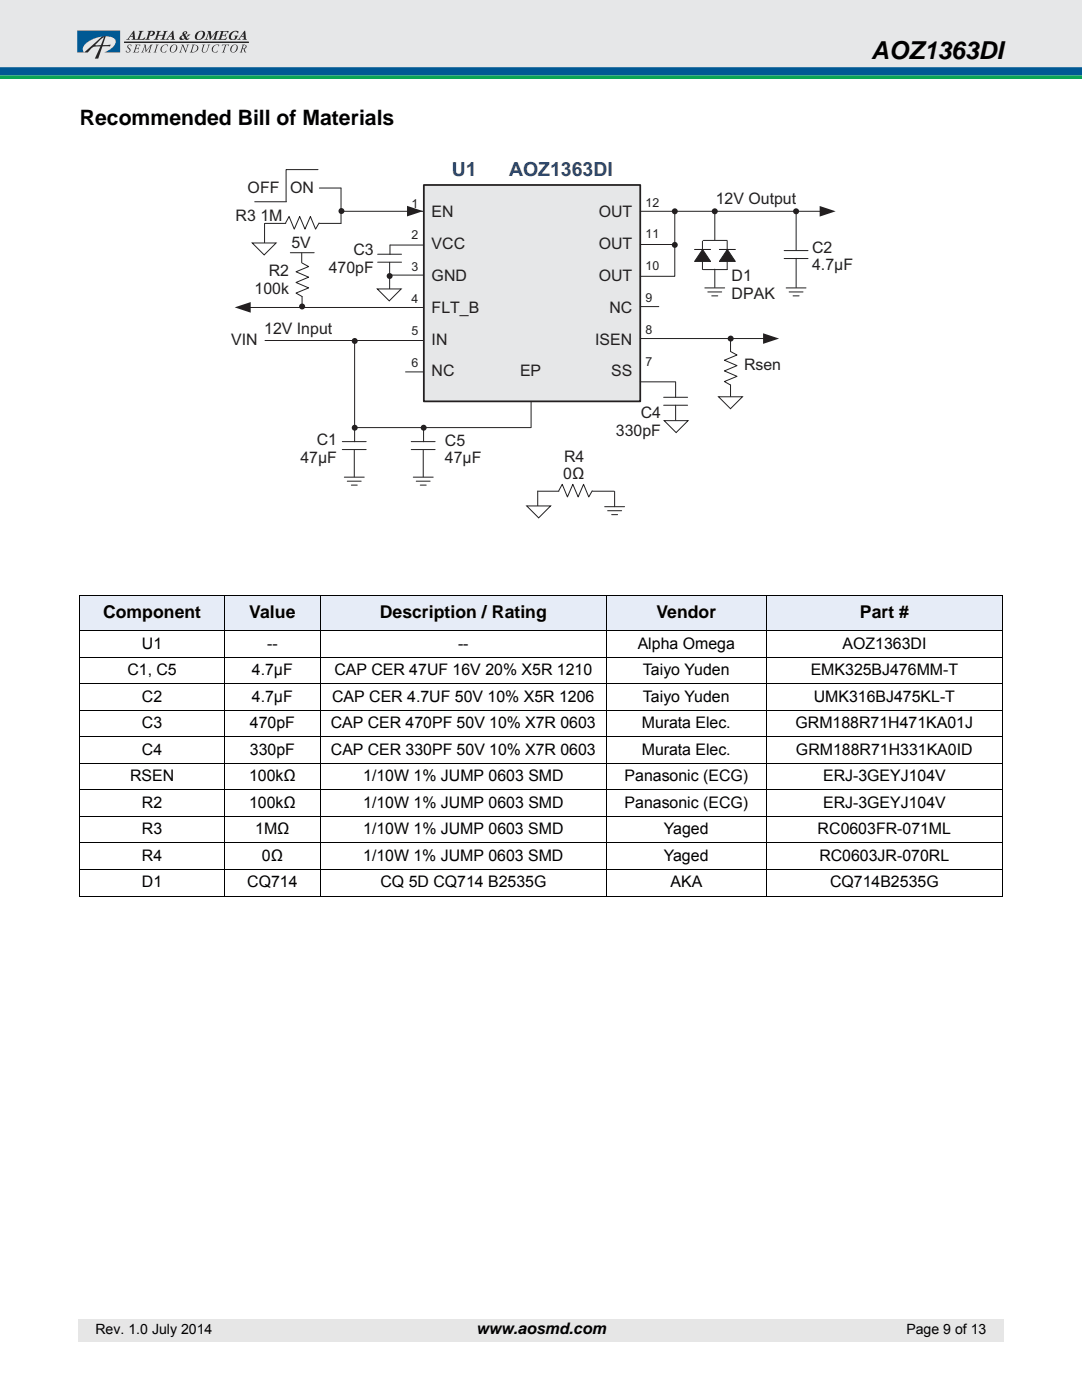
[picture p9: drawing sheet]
<svg xmlns="http://www.w3.org/2000/svg" width="216mm" height="279mm" viewBox="0 0 216 279" stroke-linecap="round" stroke-linejoin="round" font-family="sans-serif">
<path d="M0 14.2h215.9" fill="none" stroke="#005994" stroke-width="1.8" stroke-linecap="butt"/>
<path d="M-.1 -.1h216v13.5h-216z" fill="#e6e7e8"/>
<g fill="#252425">
<path d="M27.7 6.2h.9l-.3 .2-.5 1.4a1.3 1.3 0 0 0 1.2-.4l-.2 .5h-1.7a.59 .59 0 0 0 .5-.6l.3-.9z"/>
<path d="M29.5 6.2l.9-.1 .4 .2 .1 .2a.71 .71 0 0 1-1 .6l.1-.1a.46 .46 0 0 0 .5-.5l-.1-.2h-.3l-.5 1.5h.3v.1h-.9l.1-.1a1.88 1.88 0 0 0 .6-1.5h-.3z"/>
<path d="M31.3 6.2h.9l-.4 .1-.1 .7h.9l.2-.7-.2-.1h.9l-.4 .2-.4 1.4 .2 .1h-.9l.3-.1 .2-.7h-.1h-.8l-.2 .7 .2 .1h-.9l.3-.1 .3-.9 .1-.6z"/>
<path d="M41.4 6.2h.6l.2 1.2 .8-1.1a.48 .48 0 0 1 .7-.1l-.3 .2-.4 1.3 .2 .2h-.9l.4-.2 .3-1.2-1.1 1.4h-.1l-.1-1.4-.4 1.2 .2 .2h-.7l.4-.3 .3-1 .1-.2z"/>
<path d="M43.9 6.2h1.7l-.1 .4-.2-.3h-.7l-.3 .7h.5l.4-.3-.2 .7h-.1l-.1-.3h-.5l-.2 .6a.99 .99 0 0 0 1.2-.3l-.2 .5h-1.7l.4-.2 .4-1.3-.3-.1z"/>
<path d="M46.1 6.5a1.28 1.28 0 0 1 1.5-.2l-.1 .4-.2-.2a.82 .82 0 0 0-.9 0 .82 .82 0 0 0-.3 .8v.2a.41 .41 0 0 0 .4 .4 .41 .41 0 0 0 .4-.4l.1-.2-.2-.2h.8l-.2 .2a.77 .77 0 0 1-1.2 .7l-.4-.2a.97 .97 0 0 1 .3-1.3z"/>
<path d="M25.6 9h.7l-.2 .3v-.3l-.2-.1-.3 .3 .1 .3 .3 .4v.3l-.5 .3-.4-.2 .1-.3 .1 .4h.3l.2-.1 .1-.3a.75 .75 0 0 1-.3-1z"/>
<path d="M27 8.9h1l-.1 .3-.1-.2h-.5l-.1 .6 .5-.2-.1 .5-.1-.2h-.4l-.1 .4-.1 .2 .2 .1h.4l.2-.3-.1 .4-1.1-.1 .3-.1 .3-1.2z"/>
<path d="M28.7 8.9h.4l.1 1.2 .9-1.2h.4l-.2 .2-.3 .9-.1 .4 .2 .1-.6-.1 .2-.1 .4-1.1-1 1.2-.2-1.2-.4 1.1 .2 .2h-.5l.2-.2 .4-1.2z"/>
<path d="M31.1 8.9l.6 .1h-.2l-.4 1.1-.1 .2 .2 .2h-.6l.3-.2 .3-1.2z"/>
<path d="M32.4 9.2l.4-.3h.6l.1 .1-.1 .2a.31 .31 0 0 0-.2-.3 .31 .31 0 0 0-.4 .1 .8 .8 0 0 0-.5 .6 .8 .8 0 0 0 .3 .8l.6-.3-.2 .4h-.5l-.4-.2v-.8z"/>
<path d="M36.2 8.9h.4l.5 1.2 .3-1-.2-.2h.6l-.3 .2-.4 1.4-.7-1.4-.3 1.3 .2 .1h-.6l.3-.3 .3-.9v-.3z"/>
<path d="M40.4 8.9h.6l-.3 .2-.2 .7a.45 .45 0 0 0 .3 .6 .45 .45 0 0 0 .5-.5l.3-.8-.2-.2h.5l-.2 .3a1.17 1.17 0 0 1-1.2 1.3l-.2-.2v-.3l.2-.9z"/>
<path d="M42.5 9.3l.6-.4h.4l.3 .1-.2 .3a.44 .44 0 0 0-.4-.4 .44 .44 0 0 0-.4 .3l-.3 .6v.4l.2 .2a.58 .58 0 0 0 .7-.3h.1a.63 .63 0 0 1-.8 .4 .63 .63 0 0 1-.4-.8z"/>
<path d="M44.4 8.9h1.3l-.1 .3-.1-.2h-.4l-.4 1.3 .2 .2h-.6l.2-.2 .4-1.3h-.4l-.2 .2z"/>
<path d="M26.7 6.1h.1l.1 1.4 .2 .4h-.9l.3-.1v-.5h-.5l-.3 .5h.2v.1h-.7l.3-.2zM26.4 6.6l-.3 .6h.4z"/>
<path d="M34.4 6.1l.2 .1 .1 1.5 .2 .2h-.9l.3-.1v-.5h-.5l-.3 .4 .2 .2h-.7l.3-.2zM34.2 6.6l-.3 .6h.4z"/>
<path d="M36.4 6.5l.5-.3 .4 .1a.42 .42 0 0 1-.4 .6l.3 .5 .3-.3-.1-.2h.6l-.8 .6 .3 .2 .3-.1a.47 .47 0 0 1-.4 .4 .47 .47 0 0 1-.5-.2l-.6 .2-.5-.2a.81 .81 0 0 1 .7-.8zM36.4 7.1l-.2 .3v.2l.2 .2 .4-.1-.3-.6zM36.8 6.5l.1 .3 .2-.4z"/>
<path d="M39.1 6.7a1.2 1.2 0 0 1 1.8-.2 1.25 1.25 0 0 1-.5 1.2 1.25 1.25 0 0 1-1.4 .1l-.1-.6zM39.8 6.4a1.04 1.04 0 0 0-.3 1.4 .96 .96 0 0 0 .9-.5 .96 .96 0 0 0-.1-1z"/>
<path d="M48.8 6.1h.1l.1 1a.59 .59 0 0 0 .3 .8h-1l.4-.1-.1-.5h-.5l-.3 .5 .2 .1h-.7l.4-.2zM48.6 6.6l-.4 .6h.4z"/>
<path d="M34.2 9.2a.71 .71 0 0 1 1.1 0 .71 .71 0 0 1-.2 1 .71 .71 0 0 1-1.1 0 .71 .71 0 0 1 .2-1zM34.5 9.1l-.2 .1a.87 .87 0 0 0 0 1.2 .85 .85 0 0 0 .8-.5 .85 .85 0 0 0-.1-.9z"/>
<path d="M38.3 8.9a1.08 1.08 0 0 1 1.3 .5 1.24 1.24 0 0 1-1.7 1l.2-.1 .3-1.1zM38.7 9l-.4 1.3a.72 .72 0 0 0 .9-.3 .72 .72 0 0 0-.3-1z"/>
<path d="M46.2 9.2a.7 .7 0 0 1 1.1-.1 .7 .7 0 0 1-.1 1.1 .71 .71 0 0 1-1.1 .1 .71 .71 0 0 1 .1-1.1zM46.5 9.1l-.1 .1a.85 .85 0 0 0 0 1.2 .85 .85 0 0 0 .8-.5 .85 .85 0 0 0-.1-.9z"/>
<path d="M48.3 8.9h.6l.3 .2-.1 .4-.3 .2 .3 .8a.46 .46 0 0 1-.5-.7h-.2l-.2 .5 .2 .2h-.6l.2-.2 .4-1.2zM48.6 9l-.2 .7a.42 .42 0 0 0 .5-.1 .42 .42 0 0 0 .1-.5z"/>
<path d="M20 8l.8-.6-.7 1.6h-1.1zM16.8 10.5h.7l.2-.3a1.98 1.98 0 0 1 2.3-.9l-1.1 2.4h.7l.8-2.4h1.5l.2-.4-1.6 .1 .6-1.8-.8 .1z"/>
</g>
<path d="M24.8 8.4h24.8" fill="none" stroke="#252425" stroke-width=".31"/>
<path d="M15.4 6.1h8.6v4.4h-3.2l.3-.2a2.51 2.51 0 0 0 1.9-2.3 2.84 2.84 0 0 0-2.8-.7l-.5 .1a5.7 5.7 0 0 0-3 1.8 1 1 0 0 0 .1 1.3h-1.4z" fill="#1e508f"/>
<path d="M0 15.4h215.9" fill="none" stroke="#0aa555" stroke-width=".71" stroke-linecap="butt"/>
<path d="M15.6 263.2h184.6v4.5h-184.6z" fill="#e6e6e6"/>
<g fill="#e6ecf7">
<path d="M15.9 118.9h28.9v7h-28.9z"/>
<path d="M44.8 118.9h19.1v7h-19.1z"/>
<path d="M63.9 118.9h57.1v7h-57.1z"/>
<path d="M121 118.9h31.9v7h-31.9z"/>
<path d="M152.9 118.9h47.2v7h-47.2z"/>
</g>
<g fill="none" stroke="#000" stroke-width=".2">
<path d="M15.8 118.9h184.4M15.9 118.9v59.8M44.8 118.7v60.2M63.9 118.7v60.2M121 118.7v60.2M152.9 118.7v60.2M200.1 118.9v59.8M15.8 125.9h184.4M15.8 131.2h184.4M15.8 136.5h184.4M15.8 141.8h184.4M15.8 147.1h184.4"/>
<path d="M15.8 152.4h184.4M15.8 157.6h184.4M15.8 162.9h184.4M15.8 168.2h184.4M15.8 173.5h184.4M15.8 178.8h184.4"/>
</g>
<g fill="#fff">
<path d="M16.1 30h183.5v78.8h-183.5z"/>
<path d="M46.1 31.8h124.1v71.7h-124.1z"/>
</g>
<path d="M84.6 36.9h43.2v43.2h-43.2z" fill="#e6e7e8"/>
<path d="M84.6 36.9h43.2v43.2h-43.2z" fill="none" stroke="#231f20" stroke-width=".35"/>
<path d="M63.5 33.8h-6.4v6.4M50.8 40.3h6.4M57.9 50.4h4.8M75.4 50.7h4.7M75.4 52.3h4.7M77.7 52.3v5.4M156.5 50h4.7M156.5 51.6h4.7M158.9 42.2v7.8M158.9 51.6v5.8M48.1 61.4h36.3" fill="none" stroke="#231f20" stroke-width=".2"/>
<path d="M158.9 49v1.5" fill="none" stroke="#fff" stroke-width=".2"/>
<path d="M81.2 41.1l3.2 1-3.2 1.1z" fill="#231f20"/>
<path d="M68.1 42.2h16.4M127.8 42.2h36.7M156.9 57.5h3.9M157.5 58.3h2.7M158.2 59h1.3" fill="none" stroke="#231f20" stroke-width=".2"/>
<circle cx="70.8" cy="68" r=".59" fill="#231f20"/>
<path d="M134.6 42.1v6.7h-6.8M134.6 48.8v6.3h-6.8" fill="none" stroke="#231f20" stroke-width=".2"/>
<g fill="#231f20">
<path d="M163.6 41.1l3.1 1.1-3.1 1z"/>
<path d="M152.3 66.5l3.2 1.1-3.2 1z"/>
<circle cx="134.6" cy="42.2" r=".59"/>
<circle cx="134.6" cy="48.9" r=".59"/>
<circle cx="158.8" cy="42.2" r=".6"/>
<circle cx="145.8" cy="67.6" r=".6"/>
</g>
<path d="M80.9 74.2h3.6" fill="none" stroke="#231f20" stroke-width=".2"/>
<circle cx="60.3" cy="61.2" r=".6" fill="#231f20"/>
<path d="M60.3 59.2v2" fill="none" stroke="#231f20" stroke-width=".2"/>
<path d="M46.8 61.3l3.2-1v2.1z" fill="#231f20"/>
<g fill="none" stroke="#231f20" stroke-width=".2">
<path d="M60.2 50.5v1.9M60.3 52.5l1.3 .7-2.5 1 2.5 1.1-2.5 1.1 2.5 1.1-2.5 1 1.2 .7M77.7 54.9h6.8M84.5 48.9h-6.7v1.9M52.9 68h31.6M70.8 68v20.2M127.8 76.2h6.9M127.8 67.6h25M127.8 61.2h3.7M132.4 79.3h4.8M134.8 76.2v3.1M145.8 67.8v2.4l1.3 .7-2.6 1 2.6 1.1-2.6 1 2.6 1.1-2.6 1 1.3 .7v2.4"/>
<path d="M68.3 88.1h4.8M68.3 89.7h4.8M68.7 95.2h4M69.3 96h2.8M70.1 96.8h1.2M70.7 89.8v5.4M132.4 80.9h4.8M134.8 80.9v3"/>
</g>
<path d="M134.8 79.3v1.6" fill="none" stroke="#fff" stroke-width=".2"/>
<path d="M75.3 57.7h4.8l-2.4 2.3z" fill="#fff"/>
<path d="M75.3 57.7h4.8l-2.4 2.3z" fill="none" stroke="#231f20" stroke-width=".2"/>
<circle cx="77.7" cy="55.1" r=".59" fill="#231f20"/>
<path d="M68 37.5v7.1" fill="none" stroke="#231f20" stroke-width=".2"/>
<circle cx="68.1" cy="42.1" r=".59" fill="#231f20"/>
<path d="M63.7 37.5h4.3M52.8 44.6v4M52.9 44.6h4.1M57 44.5l.7-1.3 1 2.5 1.1-2.5 1.1 2.5 1-2.5 1.1 2.5 .7-1.2M63.7 44.6h4.3" fill="none" stroke="#231f20" stroke-width=".2"/>
<path d="M50.3 48.5h4.8l-2.4 2.4z" fill="#fff"/>
<path d="M50.3 48.5h4.8l-2.4 2.4zM70.8 85.3h35.2M106 80.2v5" fill="none" stroke="#231f20" stroke-width=".2"/>
<circle cx="70.8" cy="85.4" r=".59" fill="#231f20"/>
<path d="M82.1 88.1h4.7M82.1 89.7h4.7M82.5 95.2h3.9M83.1 96h2.7M83.9 96.8h1.1M84.5 89.8v5.4M84.5 85.3v2.9" fill="none" stroke="#231f20" stroke-width=".2"/>
<circle cx="84.5" cy="85.4" r=".59" fill="#231f20"/>
<path d="M143.4 79.2h4.7l-2.3 2.4z" fill="#fff"/>
<path d="M143.4 79.2h4.7l-2.3 2.4zM107.3 98v3M122.6 98.1v3M120.7 101.1h3.9M121.2 101.9h2.8M122 102.7h1.2" fill="none" stroke="#231f20" stroke-width=".2"/>
<path d="M105.1 101h4.8l-2.4 2.4z" fill="#fff"/>
<path d="M105.1 101h4.8l-2.4 2.4z" fill="none" stroke="#231f20" stroke-width=".2"/>
<path d="M132.5 83.9h4.8l-2.4 2.4z" fill="#fff"/>
<path d="M140.6 57.5h4M141.2 58.3h2.8M142 59h1.2M142.6 42.2v5.7M142.6 53.7v3.7M107.4 98h4.1M111.5 97.9l.7-1.2 1 2.5 1.1-2.5 1.1 2.5 1-2.5 1.1 2.5 .7-1.3M118.2 98h4.3M132.5 83.9h4.8l-2.4 2.4z" fill="none" stroke="#231f20" stroke-width=".2"/>
<circle cx="142.6" cy="42.2" r=".6" fill="#231f20"/>
<path d="M145.1 49.8l1.6 2.4h-3.2z" fill="#231f20"/>
<path d="M140.3 48h4.8M143.5 49.8h3.2M145.1 48.1v5.7h-4.8M145.1 49.8l1.6 2.4h-3.2z" fill="none" stroke="#231f20" stroke-width=".2"/>
<path d="M140.2 49.8l1.6 2.4h-3.2z" fill="#231f20"/>
<path d="M138.6 49.8h3.2M140.2 48.1v5.7M140.2 49.8l1.6 2.4h-3.2z" fill="none" stroke="#231f20" stroke-width=".2"/>
<text font-size="4.9" x="173.9" y="11.7">AOZ1363DI</text>
<text font-size="4.2" x="15.9" y="25">Recommended Bill of Materials</text>
<g font-size="3.9" fill="#23366f">
<text x="90.1" y="35.1">U1</text>
<text x="101.6" y="35.1">AOZ1363DI</text>
</g>
<g font-size="3.5">
<text x="20.6" y="123.3">Component</text>
<text x="49.7" y="123.3">Value</text>
<text x="75.8" y="123.3">Description / Rating</text>
<text x="131" y="123.3">Vendor</text>
<text x="171.6" y="123.3">Part #</text>
</g>
<g font-size="3.2" fill="#231f20">
<text x="49.4" y="38.4">OFF</text>
<text x="57.9" y="38.4">ON</text>
<text x="142.8" y="40.7">12V Output</text>
<text x="47" y="44.1">R3 1M</text>
<text x="86.1" y="43.4">EN</text>
<text x="119.5" y="43.4">OUT</text>
<text x="58.1" y="49.4">5V</text>
<text x="70.5" y="51">C3</text>
<text x="86.1" y="49.7">VCC</text>
<text x="119.5" y="49.7">OUT</text>
<text x="162" y="50.4">C2</text>
<text x="162" y="53.9">4.7μF</text>
<text x="50.8" y="58.7">100k</text>
<text x="53.6" y="55.2">R2</text>
<text x="65.6" y="54.5">470pF</text>
<text x="86.1" y="56.1">GND</text>
<text x="119.5" y="56.1">OUT</text>
<text x="146" y="56.1">D1</text>
<text x="146" y="59.7">DPAK</text>
<text x="86.1" y="62.4">FLT_B</text>
<text x="121.6" y="62.4">NC</text>
<text x="46.1" y="68.9">VIN</text>
<text x="52.7" y="66.7">12V Input</text>
<text x="86.1" y="68.8">IN</text>
<text x="118.8" y="68.8">ISEN</text>
<text x="86.1" y="75.1">NC</text>
<text x="103.8" y="75.1">EP</text>
<text x="121.9" y="75.1">SS</text>
<text x="148.5" y="73.8">Rsen</text>
<text x="127.8" y="83.5">C4</text>
<text x="63.2" y="88.8">C1</text>
<text x="88.8" y="89">C5</text>
<text x="122.9" y="87">330pF</text>
<text x="60" y="92.3">47μF</text>
<text x="88.8" y="92.5">47μF</text>
<text x="112.4" y="95.7">0Ω</text>
<text x="112.6" y="92.1">R4</text>
</g>
<g font-size="3.2">
<text x="28.3" y="129.4">U1</text>
<text x="53.3" y="129.4">--</text>
<text x="91.4" y="129.4">--</text>
<text x="127.2" y="129.4">Alpha Omega</text>
<text x="168.1" y="129.4">AOZ1363DI</text>
<text x="25.4" y="134.7">C1, C5</text>
<text x="50.3" y="134.7">4.7µF</text>
<text x="66.7" y="134.7">CAP CER 47UF 16V 20% X5R 1210</text>
<text x="128.3" y="134.7">Taiyo Yuden</text>
<text x="161.8" y="134.7">EMK325BJ476MM-T</text>
<text x="28.3" y="140">C2</text>
<text x="50.3" y="140">4.7µF</text>
<text x="66.3" y="140">CAP CER 4.7UF 50V 10% X5R 1206</text>
<text x="128.3" y="140">Taiyo Yuden</text>
<text x="162.4" y="140">UMK316BJ475KL-T</text>
<text x="28.3" y="145.3">C3</text>
<text x="49.8" y="145.3">470pF</text>
<text x="66" y="145.3">CAP CER 470PF 50V 10% X7R 0603</text>
<text x="128.1" y="145.3">Murata Elec.</text>
<text x="158.7" y="145.3">GRM188R71H471KA01J</text>
<text x="26" y="155.9">RSEN</text>
<text x="28.3" y="150.6">C4</text>
<text x="49.7" y="155.9">100kΩ</text>
<text x="49.8" y="150.6">330pF</text>
<text x="66" y="150.6">CAP CER 330PF 50V 10% X7R 0603</text>
<text x="72.5" y="155.9">1/10W 1% JUMP 0603 SMD</text>
<text x="124.6" y="155.9">Panasonic (ECG)</text>
<text x="128.1" y="150.6">Murata Elec.</text>
<text x="158.8" y="150.6">GRM188R71H331KA0ID</text>
<text x="164.2" y="155.9">ERJ-3GEYJ104V</text>
<text x="28.3" y="161.2">R2</text>
<text x="49.7" y="161.2">100kΩ</text>
<text x="72.5" y="161.2">1/10W 1% JUMP 0603 SMD</text>
<text x="124.6" y="161.2">Panasonic (ECG)</text>
<text x="164.2" y="161.2">ERJ-3GEYJ104V</text>
<text x="28.3" y="166.5">R3</text>
<text x="50.9" y="166.5">1MΩ</text>
<text x="72.5" y="166.5">1/10W 1% JUMP 0603 SMD</text>
<text x="132.5" y="166.5">Yaged</text>
<text x="163.2" y="166.5">RC0603FR-071ML</text>
<text x="28.3" y="171.8">R4</text>
<text x="52.3" y="171.8">0Ω</text>
<text x="72.5" y="171.8">1/10W 1% JUMP 0603 SMD</text>
<text x="132.4" y="171.8">Yaged</text>
<text x="163.5" y="171.8">RC0603JR-070RL</text>
<text x="28.3" y="177.1">D1</text>
<text x="49.3" y="177.1">CQ714</text>
<text x="75.9" y="177.1">CQ 5D CQ714 B2535G</text>
<text x="133.8" y="177.1">AKA</text>
<text x="165.6" y="177.1">CQ714B2535G</text>
<text x="95" y="266.2">www.aosmd.com</text>
</g>
<g font-size="2.8">
<text x="19" y="266.2">Rev. 1.0 July 2014</text>
<text x="180.8" y="266.2">Page 9 of 13</text>
</g>
<g font-size="2.5" fill="#231f20">
<text x="82.1" y="41.4">1</text>
<text x="128.8" y="41.2">12</text>
<text x="82.1" y="47.8">2</text>
<text x="128.8" y="47.6">11</text>
<text x="128.8" y="53.9">10</text>
<text x="82.1" y="54.1">3</text>
<text x="82.1" y="60.5">4</text>
<text x="128.8" y="60.3">9</text>
<text x="82.1" y="66.8">5</text>
<text x="128.8" y="66.6">8</text>
<text x="82.1" y="73.2">6</text>
<text x="128.8" y="73">7</text>
</g>
</svg>
